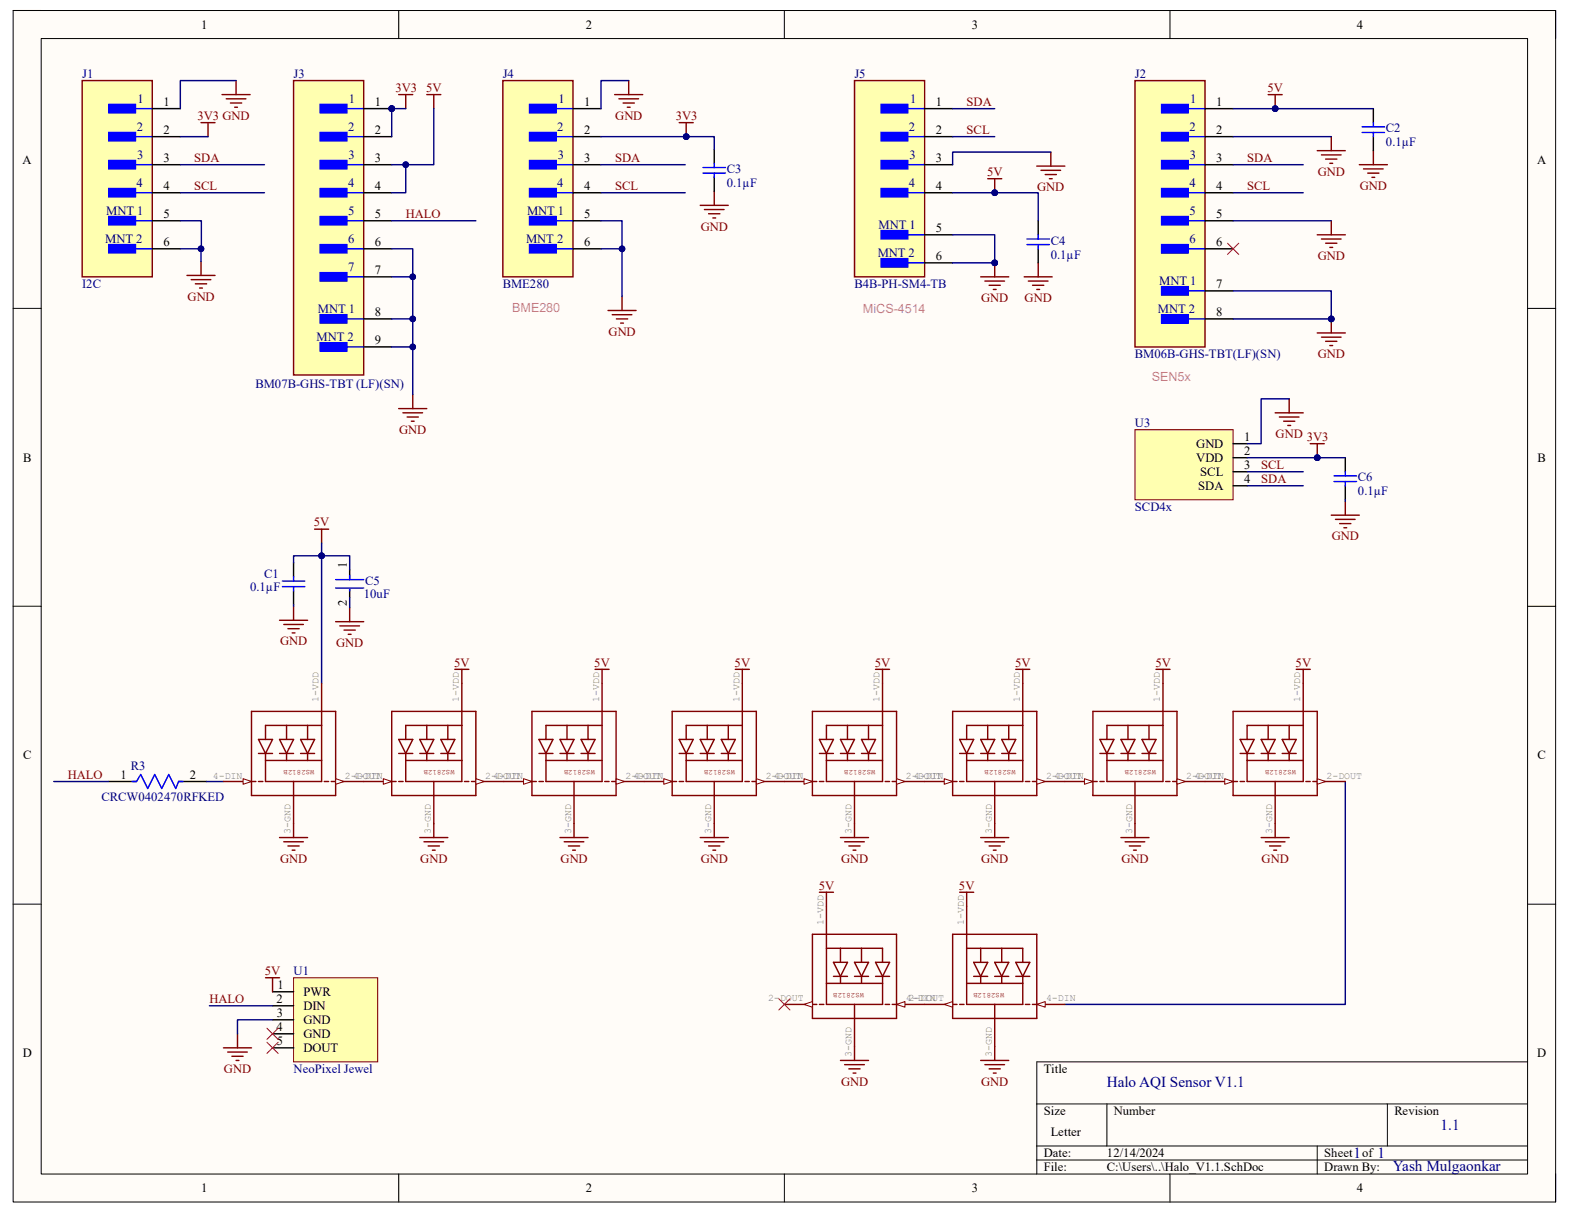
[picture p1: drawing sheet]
<svg xmlns="http://www.w3.org/2000/svg" width="279mm" height="216mm" viewBox="0 0 279 216" stroke-linecap="round" stroke-linejoin="round" font-family="sans-serif">
<path d="M2.3 1.9h274.7v212.2h-274.7z" fill-rule="evenodd" fill="#fffcf8"/>
<path d="M2.3 1.9h274.7v212.2h-274.7z" fill="none" stroke="#000" stroke-width=".18"/>
<path d="M7.3 6.9h264.7v202.2h-264.7z" fill-rule="evenodd" fill="#fffcf8"/>
<g fill="none" stroke="#000" stroke-width=".18">
<path d="M2.3 1.9h5M7.3 6.9h264.7v202.2h-264.7zM71 1.9v5M139.7 1.9v5M208.3 1.9v5M272 1.9h5v5M2.3 54.9h5M272 54.9h5M2.3 108h5M272 108h5M2.3 161.1h5M272 161.1h5"/>
<path d="M184.6 196.6h87.4M197.1 196.6v7.5M247.1 196.6v7.5M272 189.2h-87.4v19.9M71 209.1v5M139.7 209.1v5M184.6 204.1h87.4M184.6 206.6h87.4M208.3 209.1v5M234.6 204.1v5M277 209.1v5"/>
</g>
<g fill="none" stroke="#800000" stroke-width=".25">
<path d="M56 94.3h2.5M57.3 94.3v2.5M49.8 110.5h5M50.5 111.2h3.5M51.3 112h2M52 112.7h.5M52.3 108v2.5M59.8 110.7h5M60.5 111.5h3.5M61.3 112.2h2M62 113h.5M62.3 108.2v2.5"/>
<path d="M81 119.2h2.5M82.2 119.2v2.5M106 119.2h2.5M107.2 119.2v2.5M130.9 119.2h2.5M132.2 119.2v2.5M155.9 119.2h2.5M157.2 119.2v2.5M205.9 119.2h2.4M207.1 119.2v2.5M230.8 119.2h2.5M232.1 119.2v2.5"/>
<path d="M49.8 149.2h5M50.5 149.9h3.5M51.3 150.7h2M52 151.4h.5M52.3 146.7v2.5M74.8 149.2h4.9M75.5 149.9h3.5M76.2 150.7h2M77 151.4h.5M77.2 146.7v2.5M99.7 149.2h5M100.5 149.9h3.5"/>
<path d="M101.2 150.7h2M102 151.4h.5M102.2 146.7v2.5M124.7 149.2h5M125.4 149.9h3.5M126.2 150.7h2M126.9 151.4h.5M127.2 146.7v2.5M145.9 158.9h2.5M147.2 158.9v2.5M149.7 149.2h5M150.4 149.9h3.5"/>
<path d="M151.2 150.7h2M151.9 151.4h.5M152.2 146.7v2.5M170.9 158.9h2.5M172.1 158.9v2.5M174.6 149.2h5M175.4 150h3.5M176.1 150.7h2M176.9 151.4h.5M177.1 146.7v2.5M199.6 149.2h5M200.4 150h3.5"/>
<path d="M201.1 150.7h2M201.9 151.4h.5M202.1 146.7v2.5M224.6 149.2h5M225.3 150h3.5M226.1 150.7h2M226.8 151.4h.5M227.1 146.7v2.5M149.7 188.9h5M150.4 189.7h3.5M151.2 190.4h2M151.9 191.2h.5"/>
<path d="M152.2 186.4v2.5M174.6 188.9h5M175.4 189.7h3.5M176.1 190.4h2M176.9 191.2h.5M177.1 186.4v2.5"/>
</g>
<path d="M62.3 101.5v1.8M62.3 105v1.5M19.3 139.2h5M31.8 139.2h5" fill="none" stroke="#000" stroke-width=".25"/>
<path d="M59.8 103.3h5M59.8 104.7h5M62.3 102.5v.8M62.3 105v.3M23.6 139.2h.7l.8-1.2 1.2 2.5 1.3-2.5 1.2 2.5 1.3-2.5 1.2 2.5 .5-1.3h.7" fill="none" stroke="#00f" stroke-width=".25"/>
<path d="M89.5 14.4h12.5v34.9h-12.5z" fill-rule="evenodd" fill="#ffffb0"/>
<path d="M89.5 14.4h12.5v34.9h-12.5z" fill="none" stroke="#800000" stroke-width=".25"/>
<path d="M94.3 18.6h4.7v1.5h-4.7z" fill-rule="evenodd" fill="#00f"/>
<path d="M94.3 18.6h4.7v1.5h-4.7zM96.5 19.4h5.5" fill="none" stroke="#00f" stroke-width=".25"/>
<path d="M94.3 23.6h4.7v1.5h-4.7z" fill-rule="evenodd" fill="#00f"/>
<path d="M94.3 23.6h4.7v1.5h-4.7zM96.5 24.3h5.5" fill="none" stroke="#00f" stroke-width=".25"/>
<path d="M94.3 28.6h4.7v1.5h-4.7z" fill-rule="evenodd" fill="#00f"/>
<path d="M94.3 28.6h4.7v1.5h-4.7zM96.5 29.3h5.5" fill="none" stroke="#00f" stroke-width=".25"/>
<path d="M94.3 33.6h4.7v1.5h-4.7z" fill-rule="evenodd" fill="#00f"/>
<path d="M94.3 33.6h4.7v1.5h-4.7zM96.5 34.3h5.5" fill="none" stroke="#00f" stroke-width=".25"/>
<path d="M94.3 38.6h4.7v1.5h-4.7z" fill-rule="evenodd" fill="#00f"/>
<path d="M94.3 38.6h4.7v1.5h-4.7zM96.5 39.3h5.5" fill="none" stroke="#00f" stroke-width=".25"/>
<path d="M94.3 43.6h4.7v1.5h-4.7z" fill-rule="evenodd" fill="#00f"/>
<path d="M94.3 43.6h4.7v1.5h-4.7zM96.5 44.3h5.5" fill="none" stroke="#00f" stroke-width=".25"/>
<path d="M102 19.4h5M102 24.3h5M102 29.3h5M102 34.3h5M102 39.3h5M102 44.3h5" fill="none" stroke="#000" stroke-width=".25"/>
<path d="M108.3 55.3h5M109 56.1h3.5M109.8 56.8h2M110.5 57.6h.5M110.8 52.8v2.5M180.9 119.2h2.5M182.1 119.2v2.5" fill="none" stroke="#800000" stroke-width=".25"/>
<path d="M202.1 14.4h12.5v47.4h-12.5z" fill-rule="evenodd" fill="#ffffb0"/>
<path d="M202.1 14.4h12.5v47.4h-12.5z" fill="none" stroke="#800000" stroke-width=".25"/>
<path d="M206.9 18.6h4.7v1.5h-4.7z" fill-rule="evenodd" fill="#00f"/>
<path d="M206.9 18.6h4.7v1.5h-4.7zM209.1 19.4h5.5" fill="none" stroke="#00f" stroke-width=".25"/>
<path d="M206.9 23.6h4.7v1.5h-4.7z" fill-rule="evenodd" fill="#00f"/>
<path d="M206.9 23.6h4.7v1.5h-4.7zM209.1 24.3h5.5" fill="none" stroke="#00f" stroke-width=".25"/>
<path d="M206.9 28.6h4.7v1.5h-4.7z" fill-rule="evenodd" fill="#00f"/>
<path d="M206.9 28.6h4.7v1.5h-4.7zM209.1 29.3h5.5" fill="none" stroke="#00f" stroke-width=".25"/>
<path d="M206.9 33.6h4.7v1.5h-4.7z" fill-rule="evenodd" fill="#00f"/>
<path d="M206.9 33.6h4.7v1.5h-4.7zM209.1 34.3h5.5" fill="none" stroke="#00f" stroke-width=".25"/>
<path d="M206.9 38.6h4.7v1.5h-4.7z" fill-rule="evenodd" fill="#00f"/>
<path d="M206.9 38.6h4.7v1.5h-4.7zM209.1 39.3h5.5" fill="none" stroke="#00f" stroke-width=".25"/>
<path d="M206.9 43.6h4.7v1.5h-4.7z" fill-rule="evenodd" fill="#00f"/>
<path d="M206.9 43.6h4.7v1.5h-4.7zM209.1 44.3h5.5" fill="none" stroke="#00f" stroke-width=".25"/>
<path d="M206.9 51.1h4.7v1.5h-4.7z" fill-rule="evenodd" fill="#00f"/>
<path d="M206.9 51.1h4.7v1.5h-4.7zM209.1 51.8h5.5" fill="none" stroke="#00f" stroke-width=".25"/>
<path d="M206.9 56.1h4.7v1.5h-4.7z" fill-rule="evenodd" fill="#00f"/>
<path d="M206.9 56.1h4.7v1.5h-4.7zM209.1 56.8h5.5" fill="none" stroke="#00f" stroke-width=".25"/>
<path d="M214.6 19.4h5M214.6 24.3h5M214.6 29.3h5M214.6 34.3h5M214.6 39.3h5M214.6 44.3h5M214.6 51.8h5M214.6 56.8h5" fill="none" stroke="#000" stroke-width=".25"/>
<path d="M234.6 59.3h5M237.1 56.8v2.5M235.3 60.1h3.5M236.1 60.8h2M236.8 61.6h.5" fill="none" stroke="#800000" stroke-width=".25"/>
<circle cx="237.1" cy="56.8" r=".5" fill="#000080"/>
<circle cx="237.1" cy="56.8" r=".5" fill="none" stroke="#000080" stroke-width=".18"/>
<path d="M225.8 16.9h2.5M227.1 16.9v2.5" fill="none" stroke="#800000" stroke-width=".25"/>
<circle cx="227.1" cy="19.4" r=".5" fill="#000080"/>
<circle cx="227.1" cy="19.4" r=".5" fill="none" stroke="#000080" stroke-width=".18"/>
<path d="M175.9 31.8h2.5M177.1 31.8v2.5M234.6 26.8h5M235.3 27.6h3.5M236.1 28.3h2M236.8 29.1h.5M237.1 24.3v2.5M237.1 39.3v2.5M234.6 41.8h5M235.3 42.6h3.5M236.1 43.3h2M236.8 44.1h.5" fill="none" stroke="#800000" stroke-width=".25"/>
<path d="M218.6 43.3l2 2M220.6 43.3l-2 2" fill="none" stroke="#f00" stroke-width=".18"/>
<circle cx="177.1" cy="34.3" r=".5" fill="#000080"/>
<circle cx="177.1" cy="34.3" r=".5" fill="none" stroke="#000080" stroke-width=".18"/>
<path d="M184.6 29.6h5M185.4 30.3h3.5M186.1 31.1h2M186.9 31.8h.5M187.1 27.1v2.5" fill="none" stroke="#800000" stroke-width=".25"/>
<path d="M152.2 14.4h12.4v34.9h-12.4z" fill-rule="evenodd" fill="#ffffb0"/>
<path d="M152.2 14.4h12.4v34.9h-12.4z" fill="none" stroke="#800000" stroke-width=".25"/>
<path d="M156.9 18.6h4.7v1.5h-4.7z" fill-rule="evenodd" fill="#00f"/>
<path d="M156.9 18.6h4.7v1.5h-4.7zM159.2 19.4h5.4" fill="none" stroke="#00f" stroke-width=".25"/>
<path d="M156.9 23.6h4.7v1.5h-4.7z" fill-rule="evenodd" fill="#00f"/>
<path d="M156.9 23.6h4.7v1.5h-4.7zM159.2 24.3h5.4" fill="none" stroke="#00f" stroke-width=".25"/>
<path d="M156.9 28.6h4.7v1.5h-4.7z" fill-rule="evenodd" fill="#00f"/>
<path d="M156.9 28.6h4.7v1.5h-4.7zM159.2 29.3h5.4" fill="none" stroke="#00f" stroke-width=".25"/>
<path d="M156.9 33.6h4.7v1.5h-4.7z" fill-rule="evenodd" fill="#00f"/>
<path d="M156.9 33.6h4.7v1.5h-4.7zM159.2 34.3h5.4" fill="none" stroke="#00f" stroke-width=".25"/>
<path d="M156.9 41.1h4.7v1.5h-4.7z" fill-rule="evenodd" fill="#00f"/>
<path d="M156.9 41.1h4.7v1.5h-4.7zM159.2 41.8h5.4" fill="none" stroke="#00f" stroke-width=".25"/>
<path d="M156.9 46.1h4.7v1.5h-4.7z" fill-rule="evenodd" fill="#00f"/>
<path d="M156.9 46.1h4.7v1.5h-4.7zM159.2 46.8h5.4" fill="none" stroke="#00f" stroke-width=".25"/>
<path d="M164.6 19.4h5M164.6 24.3h5M164.6 29.3h5M164.6 34.3h5M164.6 41.8h5M164.6 46.8h5" fill="none" stroke="#000" stroke-width=".25"/>
<path d="M174.6 49.3h5M175.4 50.1h3.5M176.1 50.8h2M176.9 51.6h.5M177.1 46.8v2.5" fill="none" stroke="#800000" stroke-width=".25"/>
<circle cx="177.1" cy="46.8" r=".5" fill="#000080"/>
<circle cx="177.1" cy="46.8" r=".5" fill="none" stroke="#000080" stroke-width=".18"/>
<path d="M202.1 76.5h17.5v12.5h-17.5z" fill-rule="evenodd" fill="#ffffb0"/>
<path d="M202.1 76.5h17.5v12.5h-17.5z" fill="none" stroke="#800000" stroke-width=".18"/>
<path d="M219.6 79h2.5M219.6 86.5h2.5M219.6 84h2.5M219.6 81.5h2.5" fill="none" stroke="#000" stroke-width=".25"/>
<path d="M227.1 73.5h5M227.8 74.3h3.5M228.6 75h2M229.3 75.8h.5M229.6 71v2.5M233.3 79h2.5M234.6 79v2.5" fill="none" stroke="#800000" stroke-width=".25"/>
<circle cx="234.6" cy="81.5" r=".5" fill="#000080"/>
<circle cx="234.6" cy="81.5" r=".5" fill="none" stroke="#000080" stroke-width=".18"/>
<g fill="none" stroke="#800000" stroke-width=".25">
<path d="M109.5 16.9h5M110.2 17.6h3.5M111 18.4h2M111.7 19.1h.5M112 14.4v2.5M120.9 21.8h2.5M122.2 21.8v2.5M124.7 36.6h5M125.4 37.3h3.5M126.2 38.1h2M126.9 38.8h.5M127.2 34.1v2.5"/>
<path d="M242.1 29.3h5M242.8 30.1h3.5M243.6 30.8h2M244.3 31.6h.5M244.6 26.8v2.5M182.4 49.3h5M183.1 50.1h3.5M183.9 50.8h2M184.6 51.6h.5M184.9 46.8v2.5"/>
</g>
<circle cx="122.2" cy="24.3" r=".5" fill="#000080"/>
<circle cx="122.2" cy="24.3" r=".5" fill="none" stroke="#000080" stroke-width=".18"/>
<g fill="none" stroke="#800000" stroke-width=".25">
<path d="M71 16.9h2.5M72.3 16.9v2.4M76 16.9h2.5M77.2 16.9v2.4M71 72.8h5M71.8 73.5h3.4M72.5 74.3h2M73.2 75h.5M73.5 70.3v2.5M237.1 91.8h5M237.8 92.5h3.5M238.6 93.3h2"/>
<path d="M239.3 94h.5M239.6 89.3v2.5"/>
</g>
<circle cx="69.8" cy="19.3" r=".5" fill="#000080"/>
<circle cx="69.8" cy="19.3" r=".5" fill="none" stroke="#000080" stroke-width=".18"/>
<path d="M52.3 14.4h12.5v52.4h-12.5z" fill-rule="evenodd" fill="#ffffb0"/>
<path d="M52.3 14.4h12.5v52.4h-12.5z" fill="none" stroke="#800000" stroke-width=".25"/>
<path d="M57 18.6h4.8v1.5h-4.8z" fill-rule="evenodd" fill="#00f"/>
<path d="M57 18.6h4.8v1.5h-4.8zM59.3 19.3h5.5" fill="none" stroke="#00f" stroke-width=".25"/>
<path d="M57 23.6h4.8v1.5h-4.8z" fill-rule="evenodd" fill="#00f"/>
<path d="M57 23.6h4.8v1.5h-4.8zM59.3 24.3h5.5" fill="none" stroke="#00f" stroke-width=".25"/>
<path d="M57 28.6h4.8v1.5h-4.8z" fill-rule="evenodd" fill="#00f"/>
<path d="M57 28.6h4.8v1.5h-4.8zM59.3 29.3h5.5" fill="none" stroke="#00f" stroke-width=".25"/>
<path d="M57 33.6h4.8v1.5h-4.8z" fill-rule="evenodd" fill="#00f"/>
<path d="M57 33.6h4.8v1.5h-4.8zM59.3 34.3h5.5" fill="none" stroke="#00f" stroke-width=".25"/>
<path d="M57 38.6h4.8v1.5h-4.8z" fill-rule="evenodd" fill="#00f"/>
<path d="M57 38.6h4.8v1.5h-4.8zM59.3 39.3h5.5" fill="none" stroke="#00f" stroke-width=".25"/>
<path d="M57 43.6h4.8v1.5h-4.8z" fill-rule="evenodd" fill="#00f"/>
<path d="M57 43.6h4.8v1.5h-4.8zM59.3 44.3h5.5" fill="none" stroke="#00f" stroke-width=".25"/>
<path d="M57 48.6h4.8v1.5h-4.8z" fill-rule="evenodd" fill="#00f"/>
<path d="M57 48.6h4.8v1.5h-4.8zM59.3 49.3h5.5" fill="none" stroke="#00f" stroke-width=".25"/>
<path d="M57 56.1h4.8v1.5h-4.8z" fill-rule="evenodd" fill="#00f"/>
<path d="M57 56.1h4.8v1.5h-4.8zM59.3 56.8h5.5" fill="none" stroke="#00f" stroke-width=".25"/>
<path d="M57 61h4.8v1.5h-4.8z" fill-rule="evenodd" fill="#00f"/>
<path d="M57 61h4.8v1.5h-4.8zM59.3 61.8h5.5" fill="none" stroke="#00f" stroke-width=".25"/>
<path d="M64.8 19.3h5" fill="none" stroke="#000" stroke-width=".25"/>
<circle cx="69.8" cy="19.3" r=".5" fill="#000080"/>
<circle cx="69.8" cy="19.3" r=".5" fill="none" stroke="#000080" stroke-width=".18"/>
<g fill="none" stroke="#000" stroke-width=".25">
<path d="M244.6 19.4v2.5M64.8 24.3h5M64.8 29.3h5M64.8 34.3h5M64.8 39.3h5M127.2 26.6v2.5M127.2 31.6v2.5M184.9 39.3v2.5M244.6 24.3v2.5M64.8 44.3h5M64.8 49.3h5M64.8 56.8h5"/>
<path d="M184.9 44.3v2.5M64.8 61.8h5M52.3 100.3v2.5M52.3 105.3v2.4"/>
</g>
<g fill="none" stroke="#00f" stroke-width=".25">
<path d="M125.2 29.8h4M125.2 30.8h4M127.2 29.1v.7M127.2 30.8v.8M242.6 22.6h3.9M242.6 23.6h3.9M244.6 21.9v.7M244.6 23.6v.7M182.9 42.6h4M182.9 43.6h4M184.9 41.8v.8M184.9 43.6v.7"/>
<path d="M50.3 103.5h4M50.3 104.5h4M52.3 102.8v.7M52.3 104.5v.8"/>
</g>
<path d="M14.6 14.4h12.5v34.9h-12.5z" fill-rule="evenodd" fill="#ffffb0"/>
<path d="M14.6 14.4h12.5v34.9h-12.5z" fill="none" stroke="#800000" stroke-width=".25"/>
<path d="M19.4 18.6h4.7v1.5h-4.7z" fill-rule="evenodd" fill="#00f"/>
<path d="M19.4 18.6h4.7v1.5h-4.7zM21.6 19.3h5.5" fill="none" stroke="#00f" stroke-width=".25"/>
<path d="M19.4 23.6h4.7v1.5h-4.7z" fill-rule="evenodd" fill="#00f"/>
<path d="M19.4 23.6h4.7v1.5h-4.7zM21.6 24.3h5.5" fill="none" stroke="#00f" stroke-width=".25"/>
<path d="M19.4 28.6h4.7v1.5h-4.7z" fill-rule="evenodd" fill="#00f"/>
<path d="M19.4 28.6h4.7v1.5h-4.7zM21.6 29.3h5.5" fill="none" stroke="#00f" stroke-width=".25"/>
<path d="M19.4 33.6h4.7v1.5h-4.7z" fill-rule="evenodd" fill="#00f"/>
<path d="M19.4 33.6h4.7v1.5h-4.7zM21.6 34.3h5.5" fill="none" stroke="#00f" stroke-width=".25"/>
<path d="M19.4 38.6h4.7v1.5h-4.7z" fill-rule="evenodd" fill="#00f"/>
<path d="M19.4 38.6h4.7v1.5h-4.7zM21.6 39.3h5.5" fill="none" stroke="#00f" stroke-width=".25"/>
<path d="M19.4 43.6h4.7v1.5h-4.7z" fill-rule="evenodd" fill="#00f"/>
<path d="M19.4 43.6h4.7v1.5h-4.7zM21.6 44.3h5.5M237.6 84.8h4M237.6 85.8h4M239.6 84v.8M239.6 85.8v.7" fill="none" stroke="#00f" stroke-width=".25"/>
<path d="M27.1 19.3h5M27.1 24.3h5M27.1 29.3h5M27.1 34.3h5M27.1 39.3h5M27.1 44.3h5M239.6 81.5v2.5M239.6 86.5v2.5" fill="none" stroke="#000" stroke-width=".25"/>
<path d="M39.5 16.9h5M40.3 17.6h3.5M41 18.3h2M41.8 19.1h.5M42 14.4v2.5M35.8 21.8h2.5M37 21.8v2.5M33.3 49.1h5M34 49.8h3.5M34.8 50.6h2M35.5 51.3h.5M35.8 46.6v2.5" fill="none" stroke="#800000" stroke-width=".25"/>
<path d="M52.3 174.2h15v15h-15z" fill-rule="evenodd" fill="#ffffb0"/>
<path d="M52.3 174.2h15v15h-15z" fill="none" stroke="#800000" stroke-width=".18"/>
<path d="M48.5 176.7h3.8M48.5 179.2h3.8M48.5 181.7h3.8M48.5 184.2h3.8M48.5 186.7h3.8" fill="none" stroke="#000" stroke-width=".25"/>
<path d="M57.3 99h-5v1.3" fill="none" stroke="#000080" stroke-width=".25"/>
<circle cx="57.3" cy="99" r=".5" fill="#000080"/>
<circle cx="57.3" cy="99" r=".5" fill="none" stroke="#000080" stroke-width=".18"/>
<path d="M57.3 99h5v2.5" fill="none" stroke="#000080" stroke-width=".25"/>
<circle cx="57.3" cy="99" r=".5" fill="#000080"/>
<circle cx="57.3" cy="99" r=".5" fill="none" stroke="#000080" stroke-width=".18"/>
<path d="M57.3 96.8v24.9" fill="none" stroke="#000080" stroke-width=".25"/>
<circle cx="57.3" cy="99" r=".5" fill="#000080"/>
<circle cx="57.3" cy="99" r=".5" fill="none" stroke="#000080" stroke-width=".18"/>
<path d="M107 39.3h3.8v13.5M9.6 139.2h9.7" fill="none" stroke="#000080" stroke-width=".25"/>
<circle cx="110.8" cy="44.3" r=".5" fill="#000080"/>
<circle cx="110.8" cy="44.3" r=".5" fill="none" stroke="#000080" stroke-width=".18"/>
<path d="M107 44.3h3.8" fill="none" stroke="#000080" stroke-width=".25"/>
<circle cx="110.8" cy="44.3" r=".5" fill="#000080"/>
<circle cx="110.8" cy="44.3" r=".5" fill="none" stroke="#000080" stroke-width=".18"/>
<path d="M219.6 56.8h17.5" fill="none" stroke="#000080" stroke-width=".25"/>
<circle cx="237.1" cy="56.8" r=".5" fill="#000080"/>
<circle cx="237.1" cy="56.8" r=".5" fill="none" stroke="#000080" stroke-width=".18"/>
<path d="M219.6 51.8h17.5v5" fill="none" stroke="#000080" stroke-width=".25"/>
<circle cx="237.1" cy="56.8" r=".5" fill="#000080"/>
<circle cx="237.1" cy="56.8" r=".5" fill="none" stroke="#000080" stroke-width=".18"/>
<path d="M219.6 19.4h7.5" fill="none" stroke="#000080" stroke-width=".25"/>
<circle cx="227.1" cy="19.4" r=".5" fill="#000080"/>
<circle cx="227.1" cy="19.4" r=".5" fill="none" stroke="#000080" stroke-width=".18"/>
<path d="M187.1 27.1h-17.5v2.2M219.6 24.3h17.5M219.6 29.3h12.5M219.6 34.3h12.5M219.6 39.3h17.5M169.6 46.8h7.5" fill="none" stroke="#000080" stroke-width=".25"/>
<circle cx="177.1" cy="46.8" r=".5" fill="#000080"/>
<circle cx="177.1" cy="46.8" r=".5" fill="none" stroke="#000080" stroke-width=".18"/>
<path d="M169.6 41.8h7.5v5" fill="none" stroke="#000080" stroke-width=".25"/>
<circle cx="177.1" cy="46.8" r=".5" fill="#000080"/>
<circle cx="177.1" cy="46.8" r=".5" fill="none" stroke="#000080" stroke-width=".18"/>
<path d="M169.6 19.4h7.5M169.6 24.3h7.5M169.6 34.3h7.5" fill="none" stroke="#000080" stroke-width=".25"/>
<circle cx="177.1" cy="34.3" r=".5" fill="#000080"/>
<circle cx="177.1" cy="34.3" r=".5" fill="none" stroke="#000080" stroke-width=".18"/>
<path d="M229.6 71h-5v8h-2.5M222.1 81.5h12.5" fill="none" stroke="#000080" stroke-width=".25"/>
<circle cx="234.6" cy="81.5" r=".5" fill="#000080"/>
<circle cx="234.6" cy="81.5" r=".5" fill="none" stroke="#000080" stroke-width=".18"/>
<path d="M177.1 34.3h7.8v5M222.1 84h10M222.1 86.5h10M36.8 139.2h3" fill="none" stroke="#000080" stroke-width=".25"/>
<circle cx="177.1" cy="34.3" r=".5" fill="#000080"/>
<circle cx="177.1" cy="34.3" r=".5" fill="none" stroke="#000080" stroke-width=".18"/>
<path d="M227.1 19.4h17.5" fill="none" stroke="#000080" stroke-width=".25"/>
<circle cx="227.1" cy="19.4" r=".5" fill="#000080"/>
<circle cx="227.1" cy="19.4" r=".5" fill="none" stroke="#000080" stroke-width=".18"/>
<path d="M112 14.4h-5v5M107 24.3h15.2" fill="none" stroke="#000080" stroke-width=".25"/>
<circle cx="122.2" cy="24.3" r=".5" fill="#000080"/>
<circle cx="122.2" cy="24.3" r=".5" fill="none" stroke="#000080" stroke-width=".18"/>
<path d="M122.2 24.3h5v2.3" fill="none" stroke="#000080" stroke-width=".25"/>
<circle cx="122.2" cy="24.3" r=".5" fill="#000080"/>
<circle cx="122.2" cy="24.3" r=".5" fill="none" stroke="#000080" stroke-width=".18"/>
<path d="M234.6 81.5h5" fill="none" stroke="#000080" stroke-width=".25"/>
<circle cx="234.6" cy="81.5" r=".5" fill="#000080"/>
<circle cx="234.6" cy="81.5" r=".5" fill="none" stroke="#000080" stroke-width=".18"/>
<path d="M69.8 56.8h3.7v13.5" fill="none" stroke="#000080" stroke-width=".25"/>
<circle cx="73.5" cy="56.8" r=".5" fill="#000080"/>
<circle cx="73.5" cy="56.8" r=".5" fill="none" stroke="#000080" stroke-width=".18"/>
<circle cx="73.5" cy="61.8" r=".5" fill="#000080"/>
<circle cx="73.5" cy="61.8" r=".5" fill="none" stroke="#000080" stroke-width=".18"/>
<path d="M69.8 61.8h3.7" fill="none" stroke="#000080" stroke-width=".25"/>
<circle cx="73.5" cy="61.8" r=".5" fill="#000080"/>
<circle cx="73.5" cy="61.8" r=".5" fill="none" stroke="#000080" stroke-width=".18"/>
<path d="M69.8 19.3h2.5" fill="none" stroke="#000080" stroke-width=".25"/>
<circle cx="69.8" cy="19.3" r=".5" fill="#000080"/>
<circle cx="69.8" cy="19.3" r=".5" fill="none" stroke="#000080" stroke-width=".18"/>
<path d="M69.8 19.3v5" fill="none" stroke="#000080" stroke-width=".25"/>
<circle cx="69.8" cy="19.3" r=".5" fill="#000080"/>
<circle cx="69.8" cy="19.3" r=".5" fill="none" stroke="#000080" stroke-width=".18"/>
<path d="M77.2 19.3v10h-7.4" fill="none" stroke="#000080" stroke-width=".25"/>
<circle cx="72.2" cy="29.3" r=".5" fill="#000080"/>
<circle cx="72.2" cy="29.3" r=".5" fill="none" stroke="#000080" stroke-width=".18"/>
<path d="M72.3 29.3v5h-2.5" fill="none" stroke="#000080" stroke-width=".25"/>
<circle cx="72.2" cy="29.3" r=".5" fill="#000080"/>
<circle cx="72.2" cy="29.3" r=".5" fill="none" stroke="#000080" stroke-width=".18"/>
<path d="M69.8 39.3h14.9M69.8 44.3h3.7v5" fill="none" stroke="#000080" stroke-width=".25"/>
<circle cx="73.5" cy="49.3" r=".5" fill="#000080"/>
<circle cx="73.5" cy="49.3" r=".5" fill="none" stroke="#000080" stroke-width=".18"/>
<path d="M69.8 49.3h3.7v7.5" fill="none" stroke="#000080" stroke-width=".25"/>
<circle cx="73.5" cy="49.3" r=".5" fill="#000080"/>
<circle cx="73.5" cy="49.3" r=".5" fill="none" stroke="#000080" stroke-width=".18"/>
<circle cx="73.5" cy="56.8" r=".5" fill="#000080"/>
<circle cx="73.5" cy="56.8" r=".5" fill="none" stroke="#000080" stroke-width=".18"/>
<path d="M42 14.4h-9.9v4.9M32.1 24.3h4.9M35.8 44.3v2.3" fill="none" stroke="#000080" stroke-width=".25"/>
<circle cx="35.8" cy="44.3" r=".5" fill="#000080"/>
<circle cx="35.8" cy="44.3" r=".5" fill="none" stroke="#000080" stroke-width=".18"/>
<path d="M32.1 39.3h3.8v5h-3.8" fill="none" stroke="#000080" stroke-width=".25"/>
<circle cx="35.8" cy="44.3" r=".5" fill="#000080"/>
<circle cx="35.8" cy="44.3" r=".5" fill="none" stroke="#000080" stroke-width=".18"/>
<path d="M32.1 29.3h15M32.1 34.3h15M107 29.3h15M107 34.3h15M239.6 89v.3M52.3 107.7v.3M62.3 106.5v1.7M239.6 139.2v39.7h-50M37.3 179.2h11.2M48.5 181.7h-6.2v2.5" fill="none" stroke="#000080" stroke-width=".25"/>
<g fill="none" stroke="#800000" stroke-width=".25">
<path d="M39.8 139.2h5.8M44.8 126.7h15v15h-15zM46 131.7h2.5l-1.2 2.5zM46 134.2h2.5M46 139.2h.8M47.3 135.5h10M49.8 131.7h2.5l-1.3 2.5zM49.8 134.2h2.5M51 129.2v2.5M51 134.2v1.3M52.3 139.2v2.5M53.5 131.7h2.5l-1.2 2.5z"/>
<path d="M53.5 134.2h2.5M54.8 129.2v2.5M54.8 134.2v1.3M57.3 129.2h-10v2.5M57.3 121.7v17.5h-10v-5M57.7 139.2h.8M59 139.2h.8M47.3 174.2h2.5M48.5 174.2v2.5M39.8 186.7h5M40.5 187.4h3.5M41.3 188.2h2"/>
<path d="M42 188.9h.5M42.3 184.2v2.5"/>
</g>
<path d="M47.5 185.7l2 2M49.5 185.7l-2 2" fill="none" stroke="#f00" stroke-width=".18"/>
<path d="M43.3 138.7l1.5 .5-1.5 .5z" fill="#f8fcff"/>
<path d="M43.3 138.7l1.5 .5-1.5 .5z" fill="none" stroke="#800000" stroke-width=".18"/>
<path d="M59.8 139.2h5M52.3 141.7v5" fill="none" stroke="#800000" stroke-width=".25"/>
<path d="M59.8 138.7l1.5 .5-1.5 .5z" fill="#f8fcff"/>
<path d="M59.8 138.7l1.5 .5-1.5 .5z" fill="none" stroke="#800000" stroke-width=".18"/>
<g fill="none" stroke="#800000" stroke-width=".25">
<path d="M64.8 139.2h5.7M69.8 126.7h14.9v15h-14.9zM71 131.7h2.5l-1.2 2.5zM71 134.2h2.5M71 139.2h.8M72.3 135.5h9.9M74.8 131.7h2.4l-1.2 2.5zM74.8 134.2h2.4M76 129.2v2.5M76 134.2v1.3M77.2 139.2v2.5M78.5 131.7h2.5l-1.3 2.5z"/>
<path d="M78.5 134.2h2.5M79.7 129.2v2.5M79.7 134.2v1.3M82.2 129.2h-9.9v2.5M82.2 121.7v17.5h-9.9v-5M82.7 139.2h.8M84 139.2h.7"/>
</g>
<path d="M68.3 138.7l1.5 .5-1.5 .5z" fill="#f8fcff"/>
<path d="M68.3 138.7l1.5 .5-1.5 .5z" fill="none" stroke="#800000" stroke-width=".18"/>
<path d="M84.7 139.2h5M77.2 141.7v5" fill="none" stroke="#800000" stroke-width=".25"/>
<path d="M84.7 138.7l1.5 .5-1.5 .5z" fill="#f8fcff"/>
<path d="M84.7 138.7l1.5 .5-1.5 .5z" fill="none" stroke="#800000" stroke-width=".18"/>
<g fill="none" stroke="#800000" stroke-width=".25">
<path d="M89.7 139.2h5.8M94.7 126.7h15v15h-15zM96 131.7h2.5l-1.3 2.5zM96 134.2h2.5M96 139.2h.8M97.2 135.5h10M99.7 131.7h2.5l-1.2 2.5zM99.7 134.2h2.5M101 129.2v2.5M101 134.2v1.3M102.2 139.2v2.5M103.5 131.7h2.5l-1.3 2.5z"/>
<path d="M103.5 134.2h2.5M104.7 129.2v2.5M104.7 134.2v1.3M107.2 129.2h-10v2.5M107.2 121.7v17.5h-10v-5M107.7 139.2h.8M108.9 139.2h.8"/>
</g>
<path d="M93.2 138.7l1.5 .5-1.5 .5z" fill="#f8fcff"/>
<path d="M93.2 138.7l1.5 .5-1.5 .5z" fill="none" stroke="#800000" stroke-width=".18"/>
<path d="M109.7 139.2h5M102.2 141.7v5" fill="none" stroke="#800000" stroke-width=".25"/>
<path d="M109.7 138.7l1.5 .5-1.5 .5z" fill="#f8fcff"/>
<path d="M109.7 138.7l1.5 .5-1.5 .5z" fill="none" stroke="#800000" stroke-width=".18"/>
<g fill="none" stroke="#800000" stroke-width=".25">
<path d="M114.7 139.2h5.8M119.7 126.7h15v15h-15zM120.9 131.7h2.5l-1.2 2.5zM120.9 134.2h2.5M120.9 139.2h.8M122.2 135.5h10M124.7 131.7h2.5l-1.3 2.5zM124.7 134.2h2.5M125.9 129.2v2.5M125.9 134.2v1.3M127.2 139.2v2.5M128.4 131.7h2.5l-1.2 2.5z"/>
<path d="M128.4 134.2h2.5M129.7 129.2v2.5M129.7 134.2v1.3M132.2 129.2h-10v2.5M132.2 121.7v17.5h-10v-5M132.7 139.2h.7M133.9 139.2h.8"/>
</g>
<path d="M118.2 138.7l1.5 .5-1.5 .5z" fill="#f8fcff"/>
<path d="M118.2 138.7l1.5 .5-1.5 .5z" fill="none" stroke="#800000" stroke-width=".18"/>
<path d="M134.7 139.2h5M127.2 141.7v5" fill="none" stroke="#800000" stroke-width=".25"/>
<path d="M134.7 138.7l1.5 .5-1.5 .5z" fill="#f8fcff"/>
<path d="M134.7 138.7l1.5 .5-1.5 .5z" fill="none" stroke="#800000" stroke-width=".18"/>
<g fill="none" stroke="#800000" stroke-width=".25">
<path d="M139.7 139.2h5.8M144.7 126.7h15v15h-15zM145.9 131.7h2.5l-1.2 2.5zM145.9 134.2h2.5M145.9 139.2h.8M147.2 135.5h10M149.7 131.7h2.5l-1.3 2.5zM149.7 134.2h2.5M150.9 129.2v2.5M150.9 134.2v1.3M152.2 139.2v2.5M153.4 131.7h2.5l-1.2 2.5z"/>
<path d="M153.4 134.2h2.5M154.7 129.2v2.5M154.7 134.2v1.3M157.2 129.2h-10v2.5M157.2 121.7v17.5h-10v-5M157.6 139.2h.8M158.9 139.2h.8"/>
</g>
<path d="M143.2 138.7l1.5 .5-1.5 .5z" fill="#f8fcff"/>
<path d="M143.2 138.7l1.5 .5-1.5 .5z" fill="none" stroke="#800000" stroke-width=".18"/>
<path d="M159.7 139.2h4.9M152.2 141.7v5" fill="none" stroke="#800000" stroke-width=".25"/>
<path d="M159.7 138.7l1.5 .5-1.5 .5z" fill="#f8fcff"/>
<path d="M159.7 138.7l1.5 .5-1.5 .5z" fill="none" stroke="#800000" stroke-width=".18"/>
<g fill="none" stroke="#800000" stroke-width=".25">
<path d="M164.6 139.2h5.8M169.6 126.7h15v15h-15zM170.9 131.7h2.5l-1.3 2.5zM170.9 134.2h2.5M170.9 139.2h.8M172.1 135.5h10M174.6 131.7h2.5l-1.2 2.5zM174.6 134.2h2.5M175.9 129.2v2.5M175.9 134.2v1.3M177.1 139.2v2.5M178.4 131.7h2.5l-1.3 2.5z"/>
<path d="M178.4 134.2h2.5M179.6 129.2v2.5M179.6 134.2v1.3M182.1 129.2h-10v2.5M182.1 121.7v17.5h-10v-5M182.6 139.2h.8M183.8 139.2h.8"/>
</g>
<path d="M168.1 138.7l1.5 .5-1.5 .5z" fill="#f8fcff"/>
<path d="M168.1 138.7l1.5 .5-1.5 .5z" fill="none" stroke="#800000" stroke-width=".18"/>
<path d="M184.6 139.2h5M177.1 141.7v5" fill="none" stroke="#800000" stroke-width=".25"/>
<path d="M184.6 138.7l1.5 .5-1.5 .5z" fill="#f8fcff"/>
<path d="M184.6 138.7l1.5 .5-1.5 .5z" fill="none" stroke="#800000" stroke-width=".18"/>
<g fill="none" stroke="#800000" stroke-width=".25">
<path d="M189.6 139.2h5.8M194.6 126.7h15v15h-15zM195.9 131.7h2.5l-1.3 2.5zM195.9 134.2h2.5M195.9 139.2h.7M197.1 135.5h10M199.6 131.7h2.5l-1.2 2.5zM199.6 134.2h2.5M200.9 129.2v2.5M200.9 134.2v1.3M202.1 139.2v2.5M203.4 131.7h2.5l-1.3 2.5z"/>
<path d="M203.4 134.2h2.5M204.6 129.2v2.5M204.6 134.2v1.3M207.1 129.2h-10v2.5M207.1 121.7v17.5h-10v-5M207.6 139.2h.7M208.8 139.2h.8"/>
</g>
<path d="M193.1 138.7l1.5 .5-1.5 .5z" fill="#f8fcff"/>
<path d="M193.1 138.7l1.5 .5-1.5 .5z" fill="none" stroke="#800000" stroke-width=".18"/>
<path d="M209.6 139.2h5M202.1 141.7v5" fill="none" stroke="#800000" stroke-width=".25"/>
<path d="M209.6 138.7l1.5 .5-1.5 .5z" fill="#f8fcff"/>
<path d="M209.6 138.7l1.5 .5-1.5 .5z" fill="none" stroke="#800000" stroke-width=".18"/>
<g fill="none" stroke="#800000" stroke-width=".25">
<path d="M214.6 139.2h5.8M219.6 126.7h15v15h-15zM220.8 131.7h2.5l-1.2 2.5zM220.8 134.2h2.5M220.8 139.2h.8M222.1 135.5h10M224.6 131.7h2.5l-1.3 2.5zM224.6 134.2h2.5M225.8 129.2v2.5M225.8 134.2v1.3M227.1 139.2v2.5M228.3 131.7h2.5l-1.2 2.5z"/>
<path d="M228.3 134.2h2.5M229.6 129.2v2.5M229.6 134.2v1.3M232.1 129.2h-10v2.5M232.1 121.7v17.5h-10v-5M232.5 139.2h.8M233.8 139.2h.8"/>
</g>
<path d="M218.1 138.7l1.5 .5-1.5 .5z" fill="#f8fcff"/>
<path d="M218.1 138.7l1.5 .5-1.5 .5z" fill="none" stroke="#800000" stroke-width=".18"/>
<path d="M234.6 139.2h5M227.1 141.7v5" fill="none" stroke="#800000" stroke-width=".25"/>
<path d="M234.6 138.7l1.5 .5-1.5 .5z" fill="#f8fcff"/>
<path d="M234.6 138.7l1.5 .5-1.5 .5z" fill="none" stroke="#800000" stroke-width=".18"/>
<g fill="none" stroke="#800000" stroke-width=".25">
<path d="M169.6 166.4h15v15h-15zM169.6 178.9h.8M170.9 178.9h.8M172.1 168.9h10v2.5M172.1 161.4v17.5h10v-5M172.1 175.2h10M173.4 171.4h2.5l-1.3 2.5zM173.4 173.9h2.5M174.6 168.9v2.5M174.6 173.9v1.3M177.1 171.4h2.5l-1.2 2.5zM177.1 173.9h2.5"/>
<path d="M177.1 178.9v2.5M178.4 168.9v2.5M178.4 173.9v1.3M180.9 171.4h2.5l-1.3 2.5zM180.9 173.9h2.5M182.6 178.9h.8M183.8 178.9h5.8"/>
</g>
<path d="M184.6 178.9l1.5-.5v1z" fill="#f8fcff"/>
<path d="M184.6 178.9l1.5-.5v1z" fill="none" stroke="#800000" stroke-width=".18"/>
<path d="M164.6 178.9h5M177.1 181.4v5" fill="none" stroke="#800000" stroke-width=".25"/>
<path d="M168.1 178.9l1.5-.5v1z" fill="#f8fcff"/>
<path d="M168.1 178.9l1.5-.5v1z" fill="none" stroke="#800000" stroke-width=".18"/>
<g fill="none" stroke="#800000" stroke-width=".25">
<path d="M144.7 166.4h14.9v15h-14.9zM144.7 178.9h.8M145.9 178.9h.8M147.2 168.9h10v2.5M147.2 161.4v17.5h10v-5M147.2 175.2h10M148.4 171.4h2.5l-1.2 2.5zM148.4 173.9h2.5M149.7 168.9v2.5M149.7 173.9v1.3M152.2 171.4h2.5l-1.3 2.5zM152.2 173.9h2.5"/>
<path d="M152.2 178.9v2.5M153.4 168.9v2.5M153.4 173.9v1.3M155.9 171.4h2.5l-1.2 2.5zM155.9 173.9h2.5M157.6 178.9h.8M158.9 178.9h5.7"/>
</g>
<path d="M159.6 178.9l1.6-.5v1z" fill="#f8fcff"/>
<path d="M159.6 178.9l1.6-.5v1z" fill="none" stroke="#800000" stroke-width=".18"/>
<path d="M139.7 178.9h5M152.2 181.4v5" fill="none" stroke="#800000" stroke-width=".25"/>
<path d="M143.2 178.9l1.5-.5v1z" fill="#f8fcff"/>
<path d="M143.2 178.9l1.5-.5v1z" fill="none" stroke="#800000" stroke-width=".18"/>
<path d="M138.7 177.9l2 2M140.7 177.9l-2 2M47.5 183.2l2 2M49.5 183.2l-2 2" fill="none" stroke="#f00" stroke-width=".18"/>
<g font-size="2.7" fill="#000080">
<text x="197.1" y="193.5">Halo AQI Sensor V1.1</text>
<text x="256.5" y="201.3">1.1</text>
<text x="241" y="206.3">1</text>
<text x="245.3" y="206.3">1</text>
<text x="248" y="208.5">Yash Mulgaonkar</text>
</g>
<g font-size="2.2">
<text x="35.8" y="5.1">1</text>
<text x="104.3" y="5.1">2</text>
<text x="173.1" y="5.1">3</text>
<text x="241.6" y="5.1">4</text>
<text x="29.1" y="18.8">1</text>
<text x="29.1" y="23.8">2</text>
<text x="66.8" y="18.8">1</text>
<text x="66.8" y="23.8">2</text>
<text x="104" y="18.8">1</text>
<text x="104" y="23.8">2</text>
<text x="166.6" y="18.8">1</text>
<text x="166.6" y="23.8">2</text>
<text x="216.6" y="18.8">1</text>
<text x="216.6" y="23.8">2</text>
<text x="4" y="29.2">A</text>
<text x="29.1" y="28.8">3</text>
<text x="66.8" y="28.8">3</text>
<text x="104" y="28.8">3</text>
<text x="166.6" y="28.8">3</text>
<text x="216.6" y="28.8">3</text>
<text x="273.7" y="29.2">A</text>
<text x="29.1" y="33.8">4</text>
<text x="66.8" y="33.8">4</text>
<text x="104" y="33.8">4</text>
<text x="166.6" y="33.8">4</text>
<text x="216.6" y="33.8">4</text>
<text x="29.1" y="38.8">5</text>
<text x="66.8" y="38.8">5</text>
<text x="104" y="38.8">5</text>
<text x="166.6" y="41.3">5</text>
<text x="216.6" y="38.8">5</text>
<text x="29.1" y="43.8">6</text>
<text x="66.8" y="43.8">6</text>
<text x="104" y="43.8">6</text>
<text x="166.6" y="46.3">6</text>
<text x="216.6" y="43.8">6</text>
<text x="66.8" y="48.8">7</text>
<text x="216.6" y="51.3">7</text>
<text x="66.8" y="56.3">8</text>
<text x="216.6" y="56.3">8</text>
<text x="66.8" y="61.3">9</text>
<text x="4.1" y="82.2">B</text>
<text x="213" y="82.3">VDD</text>
<text x="213" y="79.8">GND</text>
<text x="221.6" y="83.5">3</text>
<text x="221.6" y="81">2</text>
<text x="221.6" y="78.5">1</text>
<text x="273.8" y="82.2">B</text>
<text x="213.4" y="87.2">SDA</text>
<text x="213.7" y="84.8">SCL</text>
<text x="221.6" y="86">4</text>
<text x="61.8" y="101.3" transform="rotate(-90 61.8 101.3)">1</text>
<text x="61.8" y="108" transform="rotate(-90 61.8 108)">2</text>
<text x="4.1" y="135.3">C</text>
<text x="273.8" y="135.3">C</text>
<text x="21.5" y="138.7">1</text>
<text x="33.8" y="138.7">2</text>
<text x="49.2" y="178.6">2</text>
<text x="49.4" y="176.1">1</text>
<text x="54" y="177.4">PWR</text>
<text x="54" y="179.9">DIN</text>
<text x="49.2" y="183.6">4</text>
<text x="49.3" y="181.1">3</text>
<text x="54" y="182.4">GND</text>
<text x="54" y="184.9">GND</text>
<text x="4.1" y="188.3">D</text>
<text x="49.3" y="186.1">5</text>
<text x="54" y="187.4">DOUT</text>
<text x="185.9" y="191.1">Title</text>
<text x="273.7" y="188.3">D</text>
<text x="185.9" y="198.6">Size</text>
<text x="187.1" y="202.4">Letter</text>
<text x="198.3" y="198.6">Number</text>
<text x="248.3" y="198.6">Revision</text>
<text x="185.9" y="206.1">Date:</text>
<text x="185.9" y="208.6">File:</text>
<text x="197.1" y="206.1">12/14/2024</text>
<text x="197.1" y="208.6">C:\Users\..\Halo_V1.1.SchDoc</text>
<text x="235.8" y="206.1">Sheet</text>
<text x="235.8" y="208.6">Drawn By:</text>
<text x="242.5" y="206.1">of</text>
<text x="35.8" y="212.4">1</text>
<text x="104.3" y="212.4">2</text>
<text x="173.1" y="212.4">3</text>
<text x="241.6" y="212.4">4</text>
</g>
<g font-size="2.2" fill="#000080">
<text x="14.6" y="13.8">J1</text>
<text x="52.3" y="13.8">J3</text>
<text x="89.5" y="13.8">J4</text>
<text x="152.1" y="13.8">J5</text>
<text x="202.1" y="13.8">J2</text>
<text x="24.3" y="23.3">2</text>
<text x="24.5" y="18.3">1</text>
<text x="62" y="23.3">2</text>
<text x="62.1" y="18.3">1</text>
<text x="99.2" y="23.3">2</text>
<text x="99.4" y="18.3">1</text>
<text x="161.8" y="23.3">2</text>
<text x="162.1" y="18.3">1</text>
<text x="211.8" y="23.3">2</text>
<text x="212" y="18.3">1</text>
<text x="246.8" y="23.6">C2</text>
<text x="24.4" y="28.3">3</text>
<text x="62.1" y="28.3">3</text>
<text x="99.4" y="28.3">3</text>
<text x="162" y="28.3">3</text>
<text x="211.9" y="28.3">3</text>
<text x="246.8" y="26.1">0.1µF</text>
<text x="24.3" y="33.3">4</text>
<text x="62" y="33.3">4</text>
<text x="99.2" y="33.3">4</text>
<text x="129.4" y="33.3">0.1µF</text>
<text x="129.4" y="30.8">C3</text>
<text x="161.8" y="33.3">4</text>
<text x="211.8" y="33.3">4</text>
<text x="18.9" y="38.3">MNT 1</text>
<text x="62" y="38.3">5</text>
<text x="93.9" y="38.3">MNT 1</text>
<text x="156.5" y="40.8">MNT 1</text>
<text x="211.8" y="38.3">5</text>
<text x="18.8" y="43.3">MNT 2</text>
<text x="62" y="43.3">6</text>
<text x="93.7" y="43.3">MNT 2</text>
<text x="156.3" y="45.8">MNT 2</text>
<text x="187.1" y="46.1">0.1µF</text>
<text x="187.1" y="43.6">C4</text>
<text x="211.8" y="43.3">6</text>
<text x="14.6" y="51.3">I2C</text>
<text x="62" y="48.3">7</text>
<text x="89.5" y="51.3">BME280</text>
<text x="152.1" y="51.3">B4B-PH-SM4-TB</text>
<text x="206.4" y="50.8">MNT 1</text>
<text x="56.6" y="55.8">MNT 1</text>
<text x="206.2" y="55.8">MNT 2</text>
<text x="56.4" y="60.8">MNT 2</text>
<text x="202.1" y="63.8">BM06B-GHS-TBT(LF)(SN)</text>
<text x="45.5" y="69">BM07B-GHS-TBT (LF)(SN)</text>
<text x="202.1" y="76">U3</text>
<text x="241.8" y="88.3">0.1µF</text>
<text x="241.8" y="85.8">C6</text>
<text x="202.1" y="91">SCD4x</text>
<text x="44.5" y="105.2">0.1µF</text>
<text x="47" y="103">C1</text>
<text x="64.8" y="106.5">10uF</text>
<text x="65" y="104.3">C5</text>
<text x="23.3" y="137.2">R3</text>
<text x="18.1" y="142.7">CRCW0402470RFKED</text>
<text x="52.3" y="173.7">U1</text>
<text x="52.3" y="191.1">NeoPixel Jewel</text>
</g>
<g font-size="2.2" fill="#800000">
<text x="70.4" y="16.3">3V3</text>
<text x="75.9" y="16.3">5V</text>
<text x="225.7" y="16.3">5V</text>
<text x="35.2" y="21.3">3V3 GND</text>
<text x="109.6" y="21.3">GND</text>
<text x="120.4" y="21.3">3V3</text>
<text x="172.1" y="18.8">SDA</text>
<text x="172.1" y="23.8">SCL</text>
<text x="34.6" y="28.8">SDA</text>
<text x="109.5" y="28.8">SDA</text>
<text x="222.1" y="28.8">SDA</text>
<text x="34.6" y="33.8">SCL</text>
<text x="109.5" y="33.8">SCL</text>
<text x="175.8" y="31.3">5V</text>
<text x="184.7" y="34.1">GND</text>
<text x="222.1" y="33.8">SCL</text>
<text x="234.7" y="31.3">GND</text>
<text x="242.1" y="33.8">GND</text>
<text x="72.3" y="38.8">HALO</text>
<text x="124.8" y="41.1">GND</text>
<text x="234.7" y="46.3">GND</text>
<text x="33.4" y="53.6">GND</text>
<text x="174.7" y="53.8">GND</text>
<text x="182.5" y="53.8">GND</text>
<text x="108.4" y="59.8">GND</text>
<text x="234.7" y="63.8">GND</text>
<text x="71.1" y="77.3">GND</text>
<text x="224.6" y="83.5">SCL</text>
<text x="227.2" y="78">GND 3V3</text>
<text x="224.6" y="86">SDA</text>
<text x="55.9" y="93.8">5V</text>
<text x="237.2" y="96.3">GND</text>
<text x="49.9" y="115">GND</text>
<text x="59.9" y="115.2">GND</text>
<text x="80.9" y="118.7">5V</text>
<text x="105.8" y="118.7">5V</text>
<text x="130.8" y="118.7">5V</text>
<text x="155.8" y="118.7">5V</text>
<text x="180.8" y="118.7">5V</text>
<text x="205.7" y="118.7">5V</text>
<text x="230.7" y="118.7">5V</text>
<text x="12.1" y="138.7">HALO</text>
<text x="49.9" y="153.7">GND</text>
<text x="74.8" y="153.7">GND</text>
<text x="99.8" y="153.7">GND</text>
<text x="124.8" y="153.7">GND</text>
<text x="149.8" y="153.7">GND</text>
<text x="174.7" y="153.7">GND</text>
<text x="199.7" y="153.7">GND</text>
<text x="224.7" y="153.7">GND</text>
<text x="145.8" y="158.5">5V</text>
<text x="170.8" y="158.5">5V</text>
<text x="47.2" y="173.7">5V</text>
<text x="37.3" y="178.6">HALO</text>
<text x="39.9" y="191.1">GND</text>
<text x="149.8" y="193.4">GND</text>
<text x="174.7" y="193.4">GND</text>
</g>
<g font-size="2.2" fill="#f0f">
<text x="91.2" y="55.6">BME280</text>
<text x="153.7" y="55.8">MiCS-4514</text>
<text x="205.1" y="67.8">SEN5x</text>
</g>
<g font-size="1.8" fill="#808080">
<text x="56.7" y="125.1" transform="rotate(-90 56.7 125.1)">1-VDD</text>
<text x="81.7" y="125.1" transform="rotate(-90 81.7 125.1)">1-VDD</text>
<text x="106.7" y="125.1" transform="rotate(-90 106.7 125.1)">1-VDD</text>
<text x="131.7" y="125.1" transform="rotate(-90 131.7 125.1)">1-VDD</text>
<text x="156.6" y="125.1" transform="rotate(-90 156.6 125.1)">1-VDD</text>
<text x="181.6" y="125.1" transform="rotate(-90 181.6 125.1)">1-VDD</text>
<text x="206.5" y="125.1" transform="rotate(-90 206.5 125.1)">1-VDD</text>
<text x="231.5" y="125.1" transform="rotate(-90 231.5 125.1)">1-VDD</text>
<text x="37.9" y="138.7">4-DIN</text>
<text x="61.4" y="138.7">2-DOUT</text>
<text x="62.9" y="138.7">4-DIN</text>
<text x="86.4" y="138.7">2-DOUT</text>
<text x="87.8" y="138.7">4-DIN</text>
<text x="111.4" y="138.7">2-DOUT</text>
<text x="112.8" y="138.7">4-DIN</text>
<text x="136.4" y="138.7">2-DOUT</text>
<text x="137.8" y="138.7">4-DIN</text>
<text x="161.3" y="138.7">2-DOUT</text>
<text x="162.7" y="138.7">4-DIN</text>
<text x="186.3" y="138.7">2-DOUT</text>
<text x="187.7" y="138.7">4-DIN</text>
<text x="211.2" y="138.7">2-DOUT</text>
<text x="212.7" y="138.7">4-DIN</text>
<text x="236.2" y="138.7">2-DOUT</text>
<text x="51.7" y="148.6" transform="rotate(-90 51.7 148.6)">3-GND</text>
<text x="76.7" y="148.6" transform="rotate(-90 76.7 148.6)">3-GND</text>
<text x="101.7" y="148.6" transform="rotate(-90 101.7 148.6)">3-GND</text>
<text x="126.7" y="148.6" transform="rotate(-90 126.7 148.6)">3-GND</text>
<text x="151.6" y="148.6" transform="rotate(-90 151.6 148.6)">3-GND</text>
<text x="176.6" y="148.6" transform="rotate(-90 176.6 148.6)">3-GND</text>
<text x="201.6" y="148.6" transform="rotate(-90 201.6 148.6)">3-GND</text>
<text x="226.5" y="148.6" transform="rotate(-90 226.5 148.6)">3-GND</text>
<text x="146.6" y="164.8" transform="rotate(-90 146.6 164.8)">1-VDD</text>
<text x="171.6" y="164.8" transform="rotate(-90 171.6 164.8)">1-VDD</text>
<text x="136.8" y="178.4">2-DOUT</text>
<text x="161.3" y="178.4">4-DIN</text>
<text x="161.8" y="178.4">2-DOUT</text>
<text x="186.3" y="178.4">4-DIN</text>
<text x="151.6" y="188.3" transform="rotate(-90 151.6 188.3)">3-GND</text>
<text x="176.6" y="188.3" transform="rotate(-90 176.6 188.3)">3-GND</text>
</g>
<g font-size="1.3" fill="#800000">
<text x="56" y="137.1" transform="rotate(-180 56 137.1)">WS2812B</text>
<text x="81" y="137.1" transform="rotate(-180 81 137.1)">WS2812B</text>
<text x="106" y="137.1" transform="rotate(-180 106 137.1)">WS2812B</text>
<text x="130.9" y="137.1" transform="rotate(-180 130.9 137.1)">WS2812B</text>
<text x="155.9" y="137.1" transform="rotate(-180 155.9 137.1)">WS2812B</text>
<text x="180.9" y="137.1" transform="rotate(-180 180.9 137.1)">WS2812B</text>
<text x="205.9" y="137.1" transform="rotate(-180 205.9 137.1)">WS2812B</text>
<text x="230.8" y="137.1" transform="rotate(-180 230.8 137.1)">WS2812B</text>
<text x="153.9" y="176.8" transform="rotate(-180 153.9 176.8)">WS2812B</text>
<text x="178.9" y="176.8" transform="rotate(-180 178.9 176.8)">WS2812B</text>
</g>
</svg>
